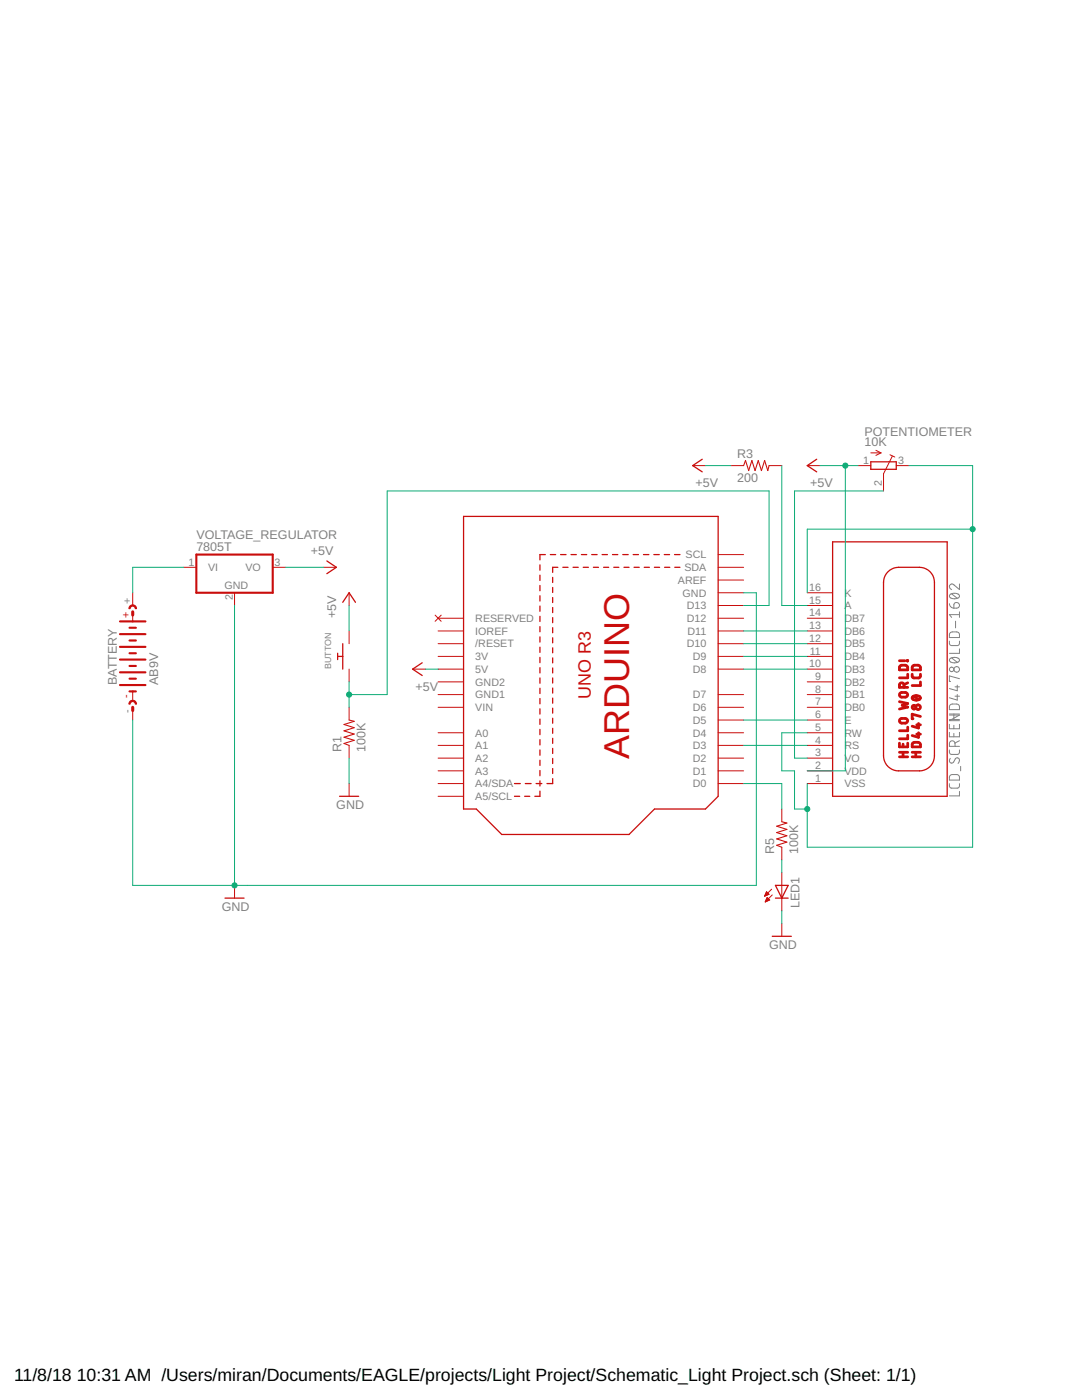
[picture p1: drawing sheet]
<svg xmlns="http://www.w3.org/2000/svg" width="216mm" height="279mm" viewBox="0 0 216 279" stroke-linecap="round" stroke-linejoin="round" font-family="sans-serif">
<g fill="none" stroke="#808080" stroke-width=".2">
<path d="M189.6 118.7a1.27 1.27 0 0 1 1.9 .3 1.19 1.19 0 0 1-2.1 0zM189.9 118.5l1.1 .9M191.5 116.5v1.2l-1.2-1a.55 .55 0 0 0-.8 .2 .55 .55 0 0 0 .4 .8M189.4 128l.1 .6 .4 .2h1.3l.2-.2 .1-.6M189.4 120.5l.3 .6 .6 .3M189.5 126.3l.5-.2 1.2 .1 .2 .3 .1 .7h-2.1zM189.6 131.4a1.31 1.31 0 0 1 1.9 .3 1.19 1.19 0 0 1-2.1 0zM189.9 131.3l1.1 .9M190.5 120.4a.58 .58 0 0 1 .9 .2 .58 .58 0 0 1-.5 .8h-.6zM190.6 138.9h.9M190.6 137.1h.9M190.7 124v1.3"/>
<path d="M191 138.6v1.1l-1.6-.4M191 136.7v1.2l-1.6-.5M191.5 135.4l-2.1-.5v1.1h.3M191.5 122.1v1.1M191.5 129.5v.9h-2.1M191.5 122.7h-2.1l.5 .5M189.4 156.4l.1 .6 .4 .3h1.3l.2-.3 .1-.6M189.4 149.7l.1 .6 .4 .3 1.3-.1 .2-.2 .1-.6M189.4 143.6h2.1M189.4 142.5h2.1M189.4 144.5v.9h2.1v-.9M189.4 146.2v.8h2.1v-.8"/>
<path d="M189.4 142.7h2.1l-2.1 1.1h2.1M189.5 140.7l.5-.2 1.2 .1 .2 .3 .1 .7h-2.1zM189.5 154.8l.3-.2h1.3l.3 .4 .1 .7h-2.1zM189.6 151.3a.51 .51 0 0 0-.1 .8 .51 .51 0 0 0 .8 0l.3-.6a.46 .46 0 0 1 .6-.2 .46 .46 0 0 1 .2 .6l-.2 .5M190.3 142.5v1.1M190.3 144.8v.6M190.3 146.4v.6M190.6 148.9v-.5a.56 .56 0 0 0-.6-.6 .56 .56 0 0 0-.6 .6v.5h2.1M191.5 157.9v.9h-2.1M191.5 147.8l-.9 .5M191.7 153v.8"/>
<circle cx="189.9" cy="133.6" r=".45"/>
<circle cx="190.9" cy="133.6" r=".56"/>
</g>
<g fill="none" stroke="#c90d0c" stroke-width=".25">
<path d="M140.1 91.7l-1.9 1.2 1.9 1.3M163 91.7l-1.9 1.2 1.9 1.3M173.8 92.2h5v1.5h-5zM65.2 112l1.9 1.2-1.9 1.3M92.5 103.1h50.8v55.8l-2.5 2.6h-10.2l-5.1 5h-25.4l-5.1-5h-2.5zM107.7 112.7v1.1M107.7 114.8v1M107.7 116.8v1.1M107.7 118.9v1.1M108.8 110.7h-1.1v1M109.8 110.7h1.1M110.3 115.2v1"/>
<path d="M110.3 117.2v1M110.3 119.3v.9M111.3 113.2h-1v1M111.9 110.7h1M112.3 113.2h1M113.9 110.7h1.1M114.3 113.2h1.1M116 110.7h1.1M116.4 113.2h1M118.1 110.7h1M118.4 113.2h1M120.1 110.7h1.1"/>
<path d="M120.4 113.2h1.1M122.2 110.7h1.1M122.5 113.2h1M124.3 110.7h1M124.5 113.2h1M126.3 110.7h1.1M126.5 113.2h1.1M128.4 110.7h1.1M128.5 113.2h1.1M130.5 110.7h1.1M130.6 113.2h1M132.5 110.7h1.1"/>
<path d="M132.6 113.2h1M134.6 110.7h1.1M134.6 113.2h1.1M166.1 108.1h22.9v50.8h-22.9zM177.2 114.1l.7-.5 .9-.3 4.7-.1a3 3 0 0 1 3 3v34.7a2.96 2.96 0 0 1-3 2.9h-4.2a3 3 0 0 1-3-2.9v-35.1a2.91 2.91 0 0 1 .9-1.7zM67.4 130.4v1.2M67.4 131h1M68.4 128.5v5M68.4 120.2l1.3-1.9 1.2 1.9M84.2 132.3l-1.9 1.2 1.9 1.3M107.7 120.9v1.1M107.7 123v1"/>
<path d="M107.7 125.1v1M107.7 127.1v1M107.7 129.2v1M107.7 131.2v1M107.7 133.2v1.1M107.7 135.3v1.1M107.7 137.4v1M107.7 139.4v1.1M110.3 121.2v1.1M110.3 123.3v1M110.3 125.3v1M110.3 127.3v1"/>
<path d="M110.3 129.3v1M110.3 131.3v1M110.3 133.3v1M110.3 135.3v1M110.3 137.3v1M110.3 139.3v1M67.8 158.9h3.8M102.7 158.9h1M102.7 156.4h1.1M104.7 158.9h1M104.8 156.4h1.2M107 156.4h1.1"/>
<path d="M107.7 157.9v1h-1M107.7 141.5v1M107.7 143.5v1.1M107.7 145.6v1M107.7 147.6v1.1M107.7 149.7v1M107.7 151.7v1.1M107.7 153.8v1M107.7 155.8v1.1M110.3 141.3v1M110.3 143.3v1M110.3 145.4v.9"/>
<path d="M110.3 147.3v1.1M110.3 149.4v1M110.3 151.4v1M110.3 153.4v1M110.3 155.4v1h-1.2M44.9 179.2h3.8M154.7 176.7h2.6l-1.3 2.5zM154.7 179.2h2.6M154.1 186.9h3.8"/>
</g>
<g fill="none" stroke="#c90d0c" stroke-width=".55">
<path d="M179.5 131.9h1.1M179.6 138.3a1.33 1.33 0 0 1 1.2-.1l.3 .5-.1 .3a1.33 1.33 0 0 1-1.3 .1l-.2-.3zM179.6 132.9a1.33 1.33 0 0 1 1.2-.1l.3 .3v.6h-1.6zM180.4 137.2v-.5a.46 .46 0 0 0-.5-.4 .46 .46 0 0 0-.4 .4v.5h1.6M181 131.8l.1 .1zM181.1 134.6v.7h-1.6M181.1 136.3l-.7 .3M182 134.6v.5l.4 .2h1l.3-.4v-.3M182.1 139a1.05 1.05 0 0 1 1.6 .3 .96 .96 0 0 1-1.7 0zM182.1 132.9a1.33 1.33 0 0 1 1.3-.1l.2 .3 .1 .6h-1.7zM182.4 138.9l.9 .7M183.7 136.1v.7h-1.7"/>
<path d="M179.5 151h1.6M179.5 150.1h1.6M179.5 148.3v.8h1.6v-.8M179.5 140l1.6 .4-1.1 .4 1.1 .3-1.6 .4M179.6 143.5a1.33 1.33 0 0 1 1.2-.1l.3 .4-.1 .4a1.33 1.33 0 0 1-1.3 .1l-.2-.3zM180.2 148.5v.6M180.2 150.1v.9M181.1 145.1v.7h-1.6M181.1 146.7v.7h-1.6M182 151h1.7M182 150.1h1.7M182.1 148.3l.4-.2 .9 .1 .2 .2 .1 .7h-1.7z"/>
<path d="M182.7 150.1v.9M182.9 146.5h.8M182.9 144.7h.8M183.3 146.2v1l-1.3-.4M183.3 144.4v.9l-1.3-.4M183.7 143l-1.7-.5v.9h.2"/>
<circle cx="182.4" cy="141.1" r=".37"/>
<circle cx="183.2" cy="141.1" r=".46"/>
</g>
<g fill="none" stroke="#c90d0c" stroke-width=".2">
<path d="M138.2 92.9h2.6M145.8 92.9h2.6M153.5 92.9h2.5M161.1 92.9h2.5M171.2 92.9h2.6M173.8 90.4h2M174.8 89.9l1 .5M175.8 90.4l-1 .5M177.6 90.8l.9 .4M178.1 91l-1.8 3.6v3.4M178.8 92.9h2.6M26.5 118.3v2.5"/>
<path d="M36.6 113.2h2.6M46.8 118.3v2.5M54.4 113.2h2.6M64.6 113.2h2.5M69.7 118.3v2.5M143.3 118.3h5.1M143.3 115.8h5.1M143.3 110.7h5.1M143.3 113.2h5.1M161.1 118.3h5M26.5 122.7v1.3M26.5 138v1.9"/>
<path d="M69.7 125.9v2.6M69.7 133.5v2.6M82.3 133.5h2.6M86.8 122.8l1.2 1.2M87.4 123.4h5.1M87.4 125.9h5.1M87.4 128.5h5.1M87.4 131h5.1M87.4 133.5h5.1M87.4 136.1h5.1M87.4 138.6h5.1M88 122.8l-1.2 1.2"/>
<path d="M143.3 120.8h5.1M143.3 123.4h5.1M143.3 125.9h5.1M143.3 128.5h5.1M143.3 131h5.1M143.3 133.5h5.1M143.3 138.6h5.1M161.1 120.8h5M161.1 123.4h5M161.1 125.9h5M161.1 128.5h5M161.1 131h5"/>
<path d="M161.1 133.5h5M161.1 136.1h5M161.1 138.6h5M26.5 141.2v2.5M69.7 141.2v2.5M69.7 148.8v2.5M69.7 156.4v2.5M87.4 141.2h5.1M87.4 146.2h5.1M87.4 148.8h5.1M87.4 151.3h5.1M87.4 153.8h5.1"/>
<path d="M87.4 156.4h5.1M87.4 158.9h5.1M143.3 141.2h5.1M143.3 143.7h5.1M143.3 146.2h5.1M143.3 148.8h5.1M143.3 151.3h5.1M143.3 153.8h5.1M143.3 156.4h5.1M161.1 141.2h5M161.1 143.7h5M161.1 146.2h5"/>
<path d="M161.1 148.8h5M161.1 151.3h5M161.1 153.8h5M161.1 156.4h5M46.8 176.7v2.5M152.6 178.8h.2M152.7 178.6h.4M152.7 178.5h.7M152.7 179.9h.1M152.8 178.4h.6M152.8 179.8h.3M152.8 178.3h.4"/>
<path d="M152.8 179.7h.6M152.9 178.1h.2M152.9 179.6h.6M152.9 179.5h.5M152.9 178h.1M153 178l-.4 .9M153 178l.5 .5-.9 .4M153 179.3h.3M153 179.2h.2M153.1 179.1l.5 .5-.9 .4zM154 177.5l-1.4 1.4M154.1 178.6l-1.4 1.4"/>
<path d="M156 161.5v2.5M156 169.1v2.5M156 174.2v7.6M156 184.3v2.6"/>
</g>
<g fill="none" stroke="#c90d0c" stroke-width=".42">
<path d="M39.2 110.7h15.2v7.6h-15.2zM23.9 136.7h5.1M23.9 124h5.1M23.9 134.2h5.1M23.9 131.6h5.1M23.9 129.1h5.1M23.9 126.6h5.1M25.8 138h1.3M25.8 135.4h1.3M25.8 132.9h1.3M25.8 130.4h1.3M25.8 127.8h1.3"/>
<path d="M25.8 125.3h1.3"/>
</g>
<g fill="#c90d0c" stroke="#c90d0c" stroke-width=".2">
<path d="M25.9 120.9a.77 .77 0 0 1 .9-.1 .77 .77 0 0 1 .4 .7h-.2a.51 .51 0 0 0-.5-.5 .51 .51 0 0 0-.5 .5h-.3z" fill-rule="evenodd"/>
<path d="M25.9 140a.76 .76 0 0 1 .9-.2 .76 .76 0 0 1 .4 .7h-.2a.51 .51 0 0 0-.5-.5 .51 .51 0 0 0-.5 .5h-.3z" fill-rule="evenodd"/>
</g>
<path d="M26.5 122.1v.6M26.5 141.2v.6" fill="none" stroke="#c90d0c" stroke-width=".61"/>
<path d="M148.4 92.9l.4-1 .6 2 .6-2 .7 2 .6-2 .6 2 .7-2 .6 2 .3-1M69.7 143.7l1 .3-2.1 .6 2.1 .6-2.1 .7 2.1 .6-2.1 .6 2.1 .6-2.1 .7 1.1 .4M156 164l1 .3-2 .6 2 .6-2 .7 2 .6-2 .6 2 .7-2 .6 1 .4" fill="none" stroke="#c90d0c" stroke-width=".21"/>
<g fill="none" stroke="#0dab76" stroke-width=".2">
<path d="M140.8 92.9h5M156 92.9v27.9h5.1M163.6 92.9h7.6M168.7 92.9v60.9h-7.6M176.3 98h-17.8v53.3h2.6M181.4 92.9h12.7v76.2h-33v-12.7M36.6 113.2h-10.1v5.1M57 113.2h7.6M148.4 118.3h2.5v58.4h-124.4v-33M194.1 105.6h-33v12.7M46.8 120.8v55.9M69.7 120.8v5.1"/>
<path d="M69.7 136.1v5.1M84.9 133.5h2.5M148.4 120.8h5.1v-22.8h-76.2v40.6h-7.6M148.4 128.5h12.7M148.4 131h12.7M148.4 133.5h12.7M148.4 125.9h12.7M69.7 151.3v5.1M148.4 156.4h7.6v5.1M148.4 143.7h12.7M148.4 148.8h12.7M161.1 146.2h-5.1v7.6h2.5v7.7h2.6"/>
<path d="M156 171.6v2.6M156 181.8v2.5"/>
</g>
<g fill="#0dab76" stroke="#0dab76" stroke-width=".2">
<circle cx="69.7" cy="138.6" r=".51"/>
<circle cx="194.1" cy="105.6" r=".51"/>
<circle cx="161.1" cy="161.5" r=".51"/>
<circle cx="168.7" cy="92.9" r=".51"/>
<circle cx="46.8" cy="176.7" r=".51"/>
</g>
<text font-size="7.2" fill="#c90d0c" x="125.5" y="151.4" transform="rotate(-90 125.5 151.4)">ARDUINO</text>
<text font-size="3.6" fill="#c90d0c" x="117.9" y="139.4" transform="rotate(-90 117.9 139.4)">UNO R3</text>
<g font-size="3.5">
<text x="2.8" y="275.6">11/8/18</text>
<text x="15.3" y="275.6">10:31 AM /Users/miran/Documents/EAGLE/projects/Light Project/Schematic_Light Project.sch (Sheet: 1/1)</text>
</g>
<g font-size="2.5" fill="#808080">
<text x="172.5" y="89.1">10K</text>
<text x="172.5" y="86.9">POTENTIOMETER</text>
<text x="147.1" y="91.4">R3</text>
<text x="138.8" y="97.2">+5V</text>
<text x="147.1" y="96.2">200</text>
<text x="161.6" y="97.2">+5V</text>
<text x="39.2" y="107.5">VOLTAGE_REGULATOR</text>
<text x="39.2" y="110">7805T</text>
<text x="62" y="110.7">+5V</text>
<text x="67.1" y="123.4" transform="rotate(-90 67.1 123.4)">+5V</text>
<text x="23.3" y="136.7" transform="rotate(-90 23.3 136.7)">BATTERY</text>
<text x="31.6" y="136.7" transform="rotate(-90 31.6 136.7)">AB9V</text>
<text x="82.9" y="137.9">+5V</text>
<text x="68.2" y="150" transform="rotate(-90 68.2 150)">R1</text>
<text x="73" y="150" transform="rotate(-90 73 150)">100K</text>
<text x="67.1" y="161.5">GND</text>
<text x="154.5" y="170.4" transform="rotate(-90 154.5 170.4)">R5</text>
<text x="159.3" y="170.4" transform="rotate(-90 159.3 170.4)">100K</text>
<text x="44.3" y="181.8">GND</text>
<text x="159.5" y="181.3" transform="rotate(-90 159.5 181.3)">LED1</text>
<text x="153.4" y="189.4">GND</text>
</g>
<g font-size="2.1" fill="#808080">
<text x="172.2" y="92.6">1</text>
<text x="179.2" y="92.6">3</text>
<text x="175.9" y="97" transform="rotate(-90 175.9 97)">2</text>
<text x="37.6" y="112.9">1</text>
<text x="41.5" y="114">VI</text>
<text x="49" y="114">VO</text>
<text x="54.8" y="112.9">3</text>
<text x="136.6" y="114">SDA</text>
<text x="136.8" y="111.4">SCL</text>
<text x="44.8" y="117.5">GND</text>
<text x="46.4" y="119.8" transform="rotate(-90 46.4 119.8)">2</text>
<text x="135.3" y="116.5">AREF</text>
<text x="136.2" y="119.1">GND</text>
<text x="161.4" y="117.9">16</text>
<text x="168.5" y="119.1">K</text>
<text x="26.1" y="120.5" transform="rotate(-90 26.1 120.5)">+</text>
<text x="94.8" y="124.1">RESERVED</text>
<text x="137" y="124.1">D12</text>
<text x="137" y="121.6">D13</text>
<text x="161.4" y="120.5">15</text>
<text x="161.4" y="123">14</text>
<text x="161.4" y="125.6">13</text>
<text x="168.5" y="121.6">A</text>
<text x="168.5" y="124.1">DB7</text>
<text x="94.8" y="131.8">3V</text>
<text x="94.8" y="129.2">/RESET</text>
<text x="94.8" y="126.7">IOREF</text>
<text x="137" y="129.2">D10</text>
<text x="137.2" y="126.7">D11</text>
<text x="138.2" y="131.8">D9</text>
<text x="161.4" y="128.1">12</text>
<text x="161.6" y="130.6">11</text>
<text x="168.5" y="126.7">DB6</text>
<text x="168.5" y="129.2">DB5</text>
<text x="168.5" y="131.8">DB4</text>
<text x="94.8" y="136.8">GND2</text>
<text x="94.8" y="134.3">5V</text>
<text x="138.2" y="134.3">D8</text>
<text x="161.4" y="133.2">10</text>
<text x="162.6" y="135.7">9</text>
<text x="168.5" y="134.3">DB3</text>
<text x="168.5" y="136.8">DB2</text>
<text x="26.1" y="142.2" transform="rotate(-90 26.1 142.2)">-</text>
<text x="94.8" y="141.9">VIN</text>
<text x="94.8" y="139.4">GND1</text>
<text x="138.2" y="141.9">D6</text>
<text x="138.2" y="139.4">D7</text>
<text x="162.6" y="138.3">8</text>
<text x="162.6" y="140.8">7</text>
<text x="162.6" y="143.3">6</text>
<text x="168.5" y="139.4">DB1</text>
<text x="168.5" y="141.9">DB0</text>
<text x="94.8" y="149.5">A1</text>
<text x="94.8" y="147">A0</text>
<text x="138.2" y="149.5">D3</text>
<text x="138.2" y="147">D4</text>
<text x="138.2" y="144.5">D5</text>
<text x="162.6" y="145.9">5</text>
<text x="162.6" y="148.4">4</text>
<text x="168.5" y="144.5">E</text>
<text x="168.5" y="147">RW</text>
<text x="168.5" y="149.5">RS</text>
<text x="94.8" y="154.6">A3</text>
<text x="94.8" y="152.1">A2</text>
<text x="138.2" y="154.6">D1</text>
<text x="138.2" y="152.1">D2</text>
<text x="162.6" y="151">3</text>
<text x="162.6" y="153.5">2</text>
<text x="168.5" y="152.1">VO</text>
<text x="168.5" y="154.6">VDD</text>
<text x="94.8" y="159.7">A5/SCL</text>
<text x="94.8" y="157.1">A4/SDA</text>
<text x="138.2" y="157.1">D0</text>
<text x="162.6" y="156">1</text>
<text x="168.5" y="157.1">VSS</text>
</g>
<g font-size="2.1" fill="#c90d0c">
<text x="25.8" y="123.4" transform="rotate(-90 25.8 123.4)">+</text>
<text x="25.8" y="139.2" transform="rotate(-90 25.8 139.2)">-</text>
</g>
<text font-size="1.8" fill="#808080" x="66.1" y="133.5" transform="rotate(-90 66.1 133.5)">BUTTON</text>
</svg>
